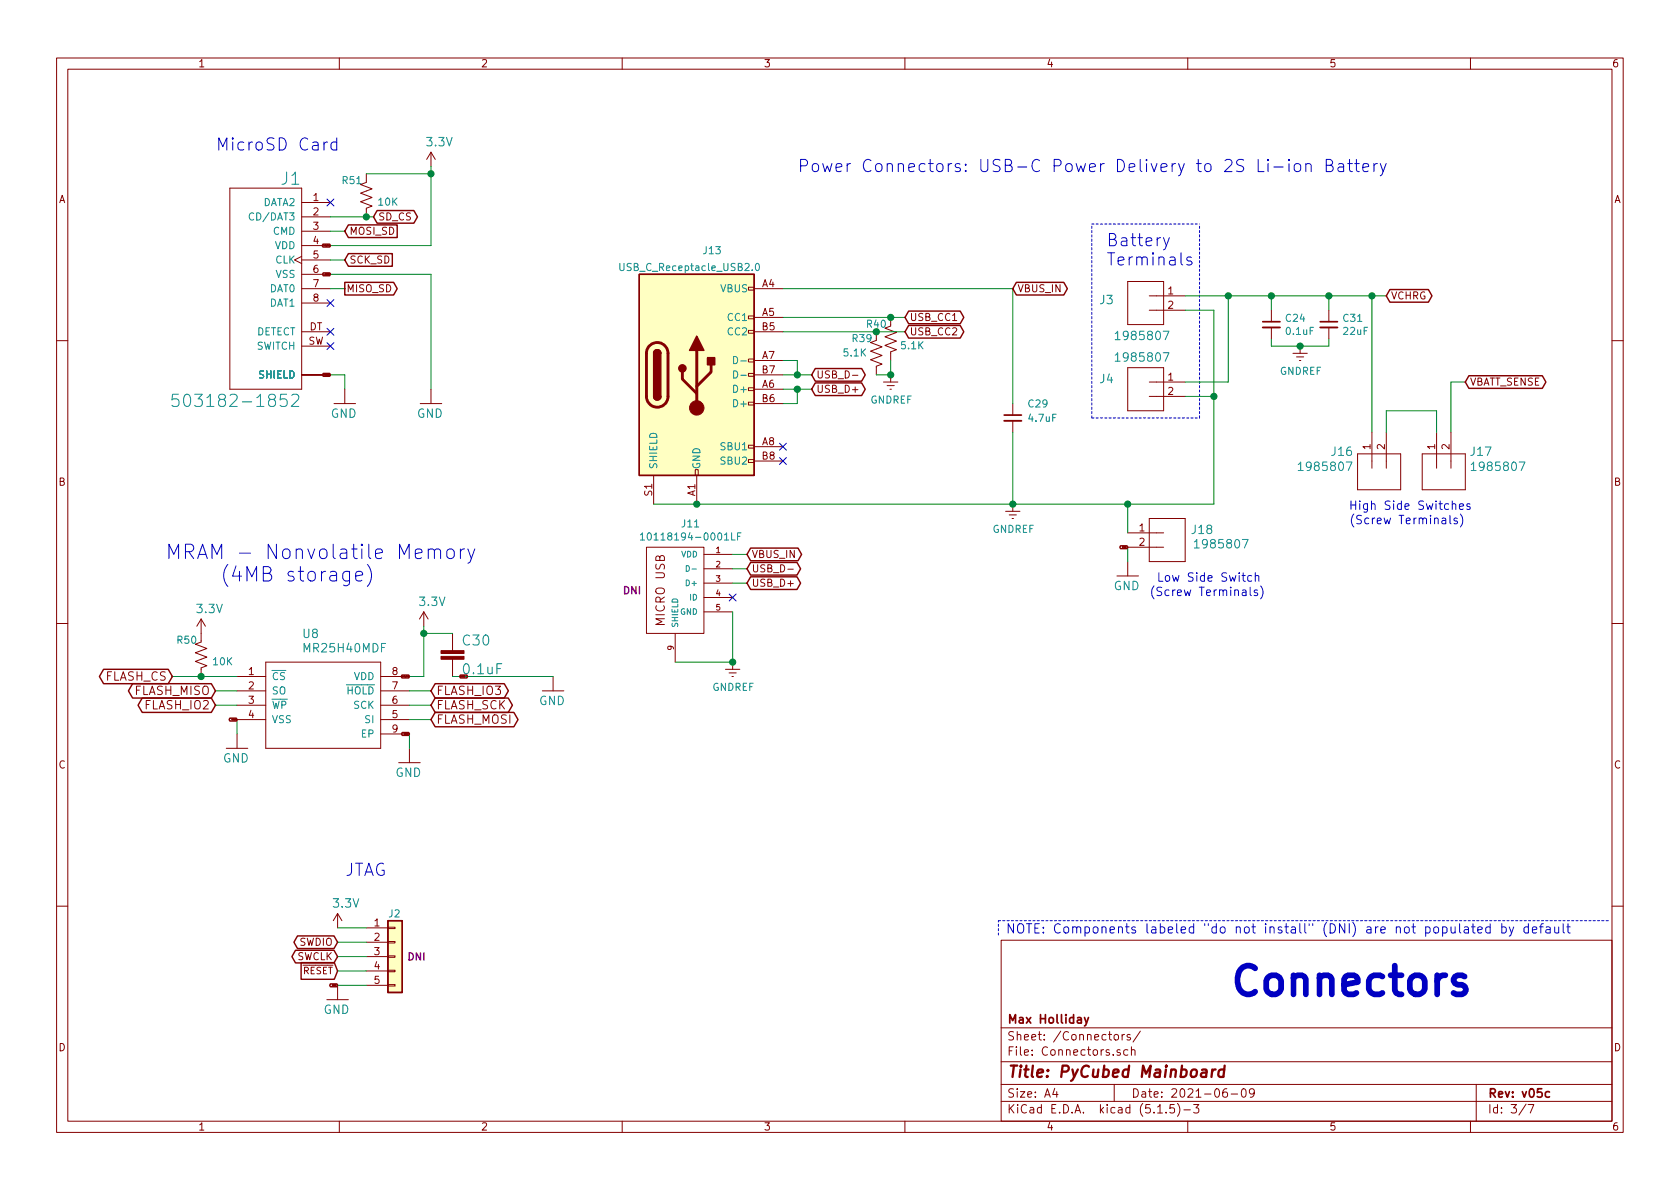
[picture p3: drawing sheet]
<svg xmlns="http://www.w3.org/2000/svg" width="297mm" height="210mm" viewBox="0 0 297 210" stroke-linecap="round" stroke-linejoin="round" font-family="sans-serif">
<g fill="none" stroke="#840000" stroke-width=".18">
<path d="M10 10.3h277v189.9h-277zM12 12.2h273v186.1h-273zM60 10.3v1.9M110 10.3v1.9M160 10.3v1.9M210 10.3v1.9M260 10.3v1.9M40.6 33.3h12.7v35.5h-12.7zM53.3 35.8h5.1M53.3 38.3h5.1M64.8 30.7v1.6l-1 .3 2 .8-2 .8 2 .7-2 .8 2 .7-1 .4v1.5M76.2 26.9v2.6"/>
<path d="M76.2 26.9l-.8 1.3M76.2 26.9l.8 1.3M53.3 45.3l-1.2 .7 1.2 .6M53.3 51h5.1M53.3 58.7h5.1M53.3 40.9h5.1M53.3 43.4h5.1M53.3 46h5.1M53.3 48.5h5.1M53.3 53.6h5.1M132.3 58.4h1v.5h-1zM132.3 55.9h1v.5h-1z"/>
<path d="M132.3 50.8h1v.5h-1zM133.3 51h5.1M133.3 56.1h5.1M133.3 58.7h5.1M154.9 58.7v1.5l-1 .4 2.1 .7-2.1 .8 2.1 .8-2.1 .7 2.1 .8-1.1 .4v1.5M157.5 56.1v1.6l-1 .3 2 .8-2 .8 2 .7-2 .8 2 .7-1 .4v1.5M199.4 49.8h6.3v7.6h-6.3zM203.2 52.3h6.3M203.2 54.9h6.3M224.8 54.9v2M224.8 57.9v2M234.9 54.9v2"/>
<path d="M234.9 57.9v2M10 60.2h2M53.3 66.3h5.1M53.3 61.2h5.1M59.1 71.4h3.8M61 68.8v2.6M74.3 71.4h3.8M76.2 68.8v2.6M132.3 78.7h1v.5h-1zM132.3 71.1h1v.5h-1zM132.3 68.6h1v.5h-1zM132.3 66h1v.5h-1z"/>
<path d="M132.3 63.5h1v.5h-1zM133.3 68.8h5.1M133.3 63.7h5.1M133.3 79h5.1M133.3 71.4h5.1M133.3 66.3h5.1M150.7 66.4h1M156.2 67.6h2.5M156.8 68.2h1.3M157.4 68.8h.2M157.5 66.3v1.3M179.1 71.4v2"/>
<path d="M179.1 74.4v2M199.4 65h6.3v7.6h-6.3zM203.2 67.6h6.3M203.2 70.1h6.3M228.6 62.5h2.5M229.2 63.1h1.3M229.7 63.7h.3M229.9 61.2v1.3M242.6 76.4v6.4M245.1 76.4v6.4M254 76.4v6.4M256.5 76.4v6.4"/>
<path d="M285 60.2h2M114.3 96.8h10.2v15.2h-10.2zM115.6 84.1v5M122.9 83.1h.5v1h-.5zM123.2 84.1v5M124.5 98h5M132.3 81.3h1v.5h-1zM133.3 81.5h5.1M177.8 90.4h2.5M178.4 91.1h1.3M178.9 91.7h.3M179.1 89.1v1.3"/>
<path d="M199.4 99.3v2.5M199.4 94.2h6.3M199.4 96.8h6.3M203.2 91.7h6.3v7.6h-6.3zM240 80.3h7.6v6.3h-7.6zM251.5 80.3h7.6v6.3h-7.6zM10 110.3h2M35.6 109.5v4l-1.1 .4 2.1 .8-2.1 .7 2.1 .8-2.1 .8 2.1 .7-1 .4v1.5M35.6 109.5l-.8 1.2M35.6 109.5l.7 1.2M41.9 119.6h5.1M47 117.1h20.3v15.2h-20.3z"/>
<path d="M67.3 119.6h5.1M74.9 108.2l-.7 1.3M74.9 108.2l.8 1.3M74.9 108.2v2.5M80 112v3.1M80 116.6v3M97.8 119.6v2.6M119.4 112.1v5M124.5 100.6h5M124.5 103.1h5M124.5 105.7h5M124.5 108.2h5"/>
<path d="M128.3 118.4h2.5M128.9 119h1.3M129.4 119.6h.3M129.5 117.1v1.3M139.3 100.7h1M197.5 101.8h3.8M285 110.3h2M40 132.3h3.8M41.9 122.2h5.1M41.9 124.7h5.1M41.9 127.2h5.1M41.9 129.8v2.5"/>
<path d="M67.3 122.2h5.1M67.3 124.7h5.1M67.3 127.2h5.1M67.3 129.8h5.1M70.5 134.9h3.8M72.4 132.3v2.6M95.9 122.2h3.8M10 160.2h2M57.8 176.8h3.8M59.7 161.5v2.6M59.7 174.2v2.6M59.7 161.5l-.8 1.3"/>
<path d="M59.7 161.5l.8 1.3M64.8 164.1h3.8M64.8 166.6h3.8M64.8 169.2h3.8M64.8 171.7h3.8M64.8 174.2h3.8M68.6 174.1h1.2v.3h-1.2zM68.6 171.6h1.2v.2h-1.2zM68.6 166.5h1.2v.2h-1.2zM68.6 164h1.2v.2h-1.2zM68.6 169h1.2v.3h-1.2zM177 166.3h108v32h-108z"/>
<path d="M285 160.2h2M60 198.3v1.9M110 198.3v1.9M160 198.3v1.9M177 194.8h108M177 191.8h108M177 187.8h108M177 181.8h108M186.5 192.5l-.4 1h1M186.8 193v1M197 191.8v3M197.1 183.1l.2-.2 .4 .2v.7l-.2 .1-.4-.1z"/>
<path d="M198 185.7l-.3-.1-.2 .2 .1 .2 .4 .2v.3h-.5M198.4 182.9v1M198.8 182.9l-.4 .3M199.4 185.7l-.4-.1-.3 .3 .1 .6 .2 .1 .4-.1M199.8 183l-.3-.1-.2 .2v.3l.5 .1v.3h-.5M200.1 185.7l.2-.1 .3 .1 .1 .9M200.1 185.1v1.5M201.6 182.3l-1.3 2M204.7 196.8h.8M206.2 196.7v.1M207.6 195.3h-.7l-.1 .7 .2-.1 .5 .1 .2 .2-.1 .5-.2 .1-.6-.1M208.2 195.1a1.71 1.71 0 0 1 0 2.3"/>
<path d="M209.3 196.3h1.2M210 198.3v1.9M211 195.3h1l-.5 .6 .4 .1v.7l-.2 .1-.7-.1M216.9 192.5a.62 .62 0 0 0-.7 .7l.1 .7 .2 .1 .5-.1v-.5l-.1-.2-.4-.1-.3 .3M217.7 193.5h1.1M219.6 192.7l.4-.2a.94 .94 0 0 1 0 1.5 .82 .82 0 0 1-.4-1.3zM221.8 193.2l-.3 .3h-.3l-.3-.3v-.4l.2-.2 .4-.1 .2 .2a1.13 1.13 0 0 1-.2 1.2l-.4 .1M260 198.3v1.9M261 191.8v6.5M269.8 195.2l-1.2 2M270.2 195.3h1l-.6 1.5"/>
</g>
<path d="M223.3 56.9h3M233.4 56.9h3.1M177.5 73.4h3.1M191.7 179.9l.4 1M192.5 179.9l-.5 1.4-.3 .1M274 193.1l-.5-.1-.3 .3 .1 .6 .2 .1 .5-.1" fill="none" stroke="#840000" stroke-width=".3"/>
<path d="M214.4 189.1l-.2 1.3M214.9 189.1a.5 .5 0 0 0-.6 .4M216.5 189.2a.68 .68 0 0 0-1 .3l-.1 .6 .1 .2 .2 .1 .6-.1M216.5 188.4l-.2 2" fill="none" stroke="#840000" stroke-width=".41"/>
<g fill="none" stroke="#008484" stroke-width=".18">
<path d="M44.9 37.8a.6 .6 0 0 0-.9 .4 .6 .6 0 0 0 .6 .7l.3-.1M109.6 46.6v1l.3 .2h.3l.1-.2v-1M133.7 46.7l.2-.1a.69 .69 0 0 1 .4 .6 .69 .69 0 0 1-.4 .6 .83 .83 0 0 1-.2-1.1zM197.2 59l.4-.4v1.5M205.7 58.6h1l-.7 1.5M31.5 69.7h-1l-.1 1 .3-.2 .7 .1 .2 .4-.1 .7-.3 .2h-.5l-.3-.2M51.6 69.9l.3-.2h.5a.58 .58 0 0 1 .3 .9l-1.2 1.3h1.3M129.7 63a.64 .64 0 0 1 .7 .7 .64 .64 0 0 1-.7 .6zM129.7 65.6a.64 .64 0 0 1 .7 .6 .64 .64 0 0 1-.7 .6zM131 63.8h1M131 66.4h1M197.2 62.8l.4-.4v1.5"/>
<path d="M197.2 63.9h.8M197.2 60.1h.8M205.7 62.4h1l-.7 1.5M113.2 94.6l.4-.4v1.3M113.2 95.5h.7M129.4 94.2v1.3h.6M130.4 94.8h.4M131 94.2h-.6v1.3M211.2 95.8l.4-.4v1.5M211.2 96.9h.8M219.7 95.4h1l-.7 1.5M229.5 82.1l.5-.4v1.5"/>
<path d="M229.5 83.2h.9M238 81.7h1l-.6 1.5M260.1 82.1l.5-.4v1.5M260.1 83.2h.9M268.6 81.7h1l-.6 1.5M121.3 100a.51 .51 0 0 1 .6 .5 .51 .51 0 0 1-.6 .5zM122.4 100.6h.7"/>
</g>
<g fill="#ffffc2" stroke="#ffffc2" stroke-width=".18">
<path d="M113 48.5h20.3v35.6h-20.3z"/>
<path d="M68.6 162.8h2.5v12.7h-2.5z"/>
</g>
<g fill="none" stroke="#840000" stroke-width=".25">
<path d="M61.6 39.8h8.6v2.2h-8.6l-.6-1.1zM66.7 37.2h6.5l.6 1.1-.6 1.2h-6.5l-.7-1.2zM57.1 43.2h1.2l.1 .2-.1 .3h-1.2l-.1-.3zM57.1 48.3h1.2l.1 .2-.1 .3h-1.2l-.1-.3zM61 49.9h8.6l.6 1.1-.6 1.2h-8.6zM61.6 44.9h7.8v2.2h-7.8l-.6-1.1zM113 48.5h20.3v35.6h-20.3zM160.7 55h9.1l.6 1.1-.6 1.1h-9.1l-.7-1.1zM160.7 57.6h9.1l.6 1.1-.6 1.1h-9.1l-.7-1.1zM179.7 49.9h8.4l.6 1.1-.6 1.2h-8.4l-.6-1.2zM245.7 51.2h6.9l.6 1.1-.6 1.1h-6.9l-.6-1.1zM57.1 66h1.2l.1 .3-.1 .2h-1.2l-.1-.2z"/>
<path d="M115.6 70.1a.63 .63 0 0 0 .6 .6 .63 .63 0 0 0 .6-.6M115.6 62.5a.63 .63 0 0 1 .6-.7 .63 .63 0 0 1 .6 .7M144.1 67.7h8.2l.7 1.1-.7 1.1h-8.2l-.6-1.1zM144.1 65.2h8.2l.7 1.1-.7 1.1h-8.2l-.6-1.1zM259.7 66.4h13l.6 1.2-.6 1.1h-13l-.6-1.1zM132.7 96.9h8.4l.6 1.1-.6 1.2h-8.4l-.6-1.2zM132.7 99.5h8.2l.7 1.1-.7 1.1h-8.2l-.6-1.1zM198.1 96.5h1.2l.1 .3-.1 .2h-1.2l-.1-.2zM18.3 118.4h11.4l.8 1.2-.8 1.3h-11.4l-.7-1.3zM71.1 119.4h1.2l.1 .2-.1 .3h-1.2l-.2-.3zM81.4 119.4h1.1l.2 .2-.2 .3h-1.1l-.1-.3zM132.7 102h8.2l.7 1.1-.7 1.1h-8.2l-.6-1.1z"/>
<path d="M23.4 120.9h14l.7 1.3-.7 1.2h-14l-.7-1.2zM25.1 123.4h12.3l.7 1.3-.7 1.3h-12.3l-.7-1.3zM40.6 127h1.2l.1 .2-.1 .3h-1.2l-.1-.3zM71.1 129.5h1.2l.1 .3-.1 .2h-1.2l-.1-.2zM76.9 120.9h12.3l.7 1.3-.7 1.2h-12.3l-.7-1.2zM76.9 126h14l.7 1.2-.7 1.3h-14l-.7-1.3zM76.9 123.4h13l.7 1.3-.7 1.3h-13l-.7-1.3zM52.2 168h6.9l.6 1.2-.6 1.1h-6.9l-.6-1.1zM52.6 165.5h6.5l.6 1.1-.6 1.1h-6.5l-.6-1.1zM53.2 170.2h5.9l.6 1.5-.6 1.5h-5.9zM58.4 174h1.2l.1 .2-.1 .3h-1.2l-.1-.3zM68.6 162.8h2.5v12.7h-2.5z"/>
</g>
<path d="M114.9 61.1a1.89 1.89 0 0 1 2-.4 1.89 1.89 0 0 1 1.2 1.8v7.6a1.9 1.9 0 0 1-1.9 1.9 1.9 1.9 0 0 1-1.9-1.9v-7.8l.1-.5zM120.6 65.8v1.3l2.6 2.5M123.2 62v10.1M125.7 64.5v1.3l-2.5 2.5" fill="none" stroke="#840000" stroke-width=".51"/>
<g fill="#840000" stroke="#840000" stroke-width=".25">
<path d="M115.6 70.1h1.2a.63 .63 0 0 1-.6 .6 .63 .63 0 0 1-.6-.6z"/>
<path d="M115.7 62a.63 .63 0 0 1 .8-.1 .63 .63 0 0 1 .3 .6h-1.2z"/>
<path d="M115.6 62.5h1.2v7.6h-1.2z"/>
<path d="M125.1 63.2h1.3v1.3h-1.3z"/>
<path d="M123.2 59.4l1.3 2.6h-2.6z"/>
<circle cx="120.6" cy="65.1" r=".63"/>
</g>
<g fill="#840000" stroke="#840000" stroke-width=".18">
<path d="M78 116.1h4v.5h-4z"/>
<path d="M78 115.1h4v.5h-4z"/>
<circle cx="123.2" cy="72.1" r="1.27"/>
</g>
<path d="M223.3 57.9h3M233.4 57.9h3.1M177.5 74.4h3.1" fill="none" stroke="#840000" stroke-width=".33"/>
<path d="M193 39.6h19.1M193 73.9h19.1M193 73.9v-34.3M212.1 73.9v-34.3M176.5 165.3v-2.5M176.5 162.8h108" fill="none" stroke="#0000c2" stroke-width=".18" stroke-dasharray=".4 .4"/>
<g fill="none" stroke="#008400" stroke-width=".18">
<path d="M58.4 38.3h7.6M64.8 30.7h11.4M76.2 29.5v13.9h-17.8M58.4 51h2.6M58.4 48.5h17.8v20.3M58.4 40.9h2.6M58.4 46h2.6M138.4 56.1h21.6M138.4 58.7h21.6M138.4 51h40.7v20.4M209.5 54.9h5.1v34.2h-99M209.5 52.3h35.6"/>
<path d="M217.2 52.3v15.3h-7.7M224.8 59.9v1.3h10.1v-1.3M224.8 52.3v2.6M234.9 52.3v2.6M242.6 52.3v24.1M58.4 66.3h2.6v2.5M138.4 63.7h2.6v2.6M138.4 68.8h5.1M138.4 66.3h5.1M141 68.8v2.6h-2.6M157.5 63.7v2.6h-2.6M179.1 76.4v12.7"/>
<path d="M209.5 70.1h5.1M245.1 76.4v-3.8h8.9v3.8M259.1 67.6h-2.6v8.8M129.5 98h2.6M199.4 89.1v5.1M199.4 96.8v2.5M30.5 119.6h11.4M74.9 110.7v8.9h-2.5M74.9 112h5.1M80 119.6h17.8M129.5 108.2v8.9h-10.1M129.5 103.1h2.6"/>
<path d="M129.5 100.6h2.6M38.1 124.7h3.8M38.1 122.2h3.8M41.9 127.2v2.6M72.4 124.7h3.8M72.4 122.2h3.8M72.4 127.2h3.8M72.4 129.8v2.5M59.7 169.2h5.1M59.7 171.7h5.1M59.7 166.6h5.1M59.7 174.2h5.1"/>
<path d="M59.7 164.1h5.1"/>
</g>
<path d="M259 172.7l-.5-.2h-.8l-.4 .2-.3 .5 .3 .7 .4 .2h.8l.5 .3 .2 .5-.2 .7-.5 .2h-1l-.5-.2" fill="none" stroke="#0000c2" stroke-width="1"/>
<g fill="none" stroke="#0000c2" stroke-width=".18">
<path d="M57.9 25.1a.55 .55 0 0 0-.6 .4M59.5 25.2l-.6-.1-.4 .4v.6l.2 .3 .2 .1 .6-.1M59.5 24.4v2.1M225.2 29.5h1.7M227.9 28.2l-.1 .1 .1 .1 .1-.1-.1-.1v.2M227.9 28.9v1.4M228.9 29.1a.6 .6 0 0 1 1.1 .2v.6a.6 .6 0 0 1-.6 .5 .6 .6 0 0 1-.6-.5zM230.9 29.1a.55 .55 0 0 1 .9 .1v1.1M230.9 28.9v1.4M234.5 29.2h.7a.53 .53 0 0 0 .4-.5 .53 .53 0 0 0-.4-.5h-.7v2.1h.8a.57 .57 0 0 0 .4-.6 .57 .57 0 0 0-.5-.5M236.7 29l.2-.1 .6 .1 .1 1.3M237.6 29.4l-.7 .1a.42 .42 0 0 0-.4 .4 .42 .42 0 0 0 .4 .4l.7-.1"/>
<path d="M238.3 28.9h.8M238.6 28.2v1.8l.1 .2 .4 .1M239.5 28.9h.8M239.8 28.2v1.8l.1 .2 .4 .1M241 29.6l1-.2-.1-.4-.6-.1-.3 .3 .1 1 .2 .1 .6-.1M242.9 28.9v1.4M243.5 28.9a.54 .54 0 0 0-.6 .4M244 28.9l.6 1.4M245.1 28.9l-.8 2-.3 .2M205.7 42l.5 1.5M206.8 42l-.8 2-.3 .2M210.6 45.5l-.5-.1-.3 .3 .1 .3 .7 .2 .2 .3-.2 .3-.2 .1-.6-.1"/>
<path d="M64.9 99.8a2.9 2.9 0 0 1 0 3.9M75.7 97.3a.66 .66 0 0 1 1-.1l.1 .2v1.4M75.7 97.1v1.7M76.8 97.4l.1-.2a.6 .6 0 0 1 1 .2v1.4M79.1 97.3a.69 .69 0 0 1 .7-.2 .69 .69 0 0 1 .5 .5v.7a.68 .68 0 0 1-.6 .5 .68 .68 0 0 1-.7-.5zM81.4 97.1v1.7M82.1 97.1a.64 .64 0 0 0-.7 .5M82.7 97.1l.6 1.7M83.9 97.1l-.8 2.3-.4 .2M238.9 88.6v1.5M238.9 89.3h.8M239.4 90.9a1.71 1.71 0 0 0 0 2.3"/>
<path d="M239.7 88.6v1.5M240.4 88.6v.1M240.4 89.1v1M240.7 91.2l-.5-.1-.3 .2v.4l.7 .3 .1 .3-.3 .3h-.5M258.2 90.9a1.8 1.8 0 0 1 0 2.3M259.9 89.1h-.4l-.2 .2 .1 .2 .5 .2v.3h-.6M57.6 101a.69 .69 0 0 0-.8 .5M58.4 101.2l.3-.2 .7 .2 .1 .2v1.3M59.5 101.6l-.8 .2a.49 .49 0 0 0-.4 .5 .49 .49 0 0 0 .4 .4l.8-.1M61.8 101v2.1a.67 .67 0 0 1-1.1 .3M61.8 101.2l-.7-.2-.3 .2-.2 .3v.8l.2 .3 .3 .1 .7-.1M62.9 101.9l1.2-.3-.1-.4-.7-.2-.4 .4v1l.1 .2 .3 .1 .7-.1"/>
<path d="M221 103.8v1.3l.3 .2M221.3 101.8a.48 .48 0 0 0-.7 .1v.7a.48 .48 0 0 0 .7 .1M221.9 101.9l.2-.1h.4l.1 1M221.9 101.3v1.5M222.3 104.4a.36 .36 0 0 0-.6 .1l.1 .2 .4 .1 .2 .2-.2 .3h-.5M222.9 103.6a1.71 1.71 0 0 1 0 2.3M258.1 163.3v1.5l.2 .2M258.9 164h.6l.1 1M259.6 164.3l-.5 .1a.31 .31 0 0 0-.3 .3 .31 .31 0 0 0 .3 .3l.5-.1M260.2 163.9h.6M260.4 163.3v1.5l.1 .1 .3 .1M261.3 164.5l.8-.2-.1-.3-.5-.1-.2 .2 .1 .8h.6"/>
<path d="M263.5 164l-.5-.1-.3 .3v.5l.1 .2h.7M263.5 163.3v1.7M265.5 164l.2-.1a.52 .52 0 0 1 .6 .3v.5a.52 .52 0 0 1-.8 .2M265.5 163.3v1.7M266.9 163.9l.4 1.1M267.6 163.9l-.5 1.5-.2 .2M270.2 164l-.1-.1a.52 .52 0 0 0-.7 .3v.5a.52 .52 0 0 0 .8 .2M270.2 163.3v1.7M270.9 164.5l.8-.2v-.3l-.5-.1-.3 .2 .1 .8h.7M272.2 163.9h.6M272.8 163.3h-.1l-.3 .3v1.4M273.4 164h.6l.1 1"/>
<path d="M274.1 164.3l-.6 .1a.31 .31 0 0 0-.2 .3 .31 .31 0 0 0 .2 .3l.6-.1M274.9 163.9l.1 1 .4 .1 .2-.2M275.6 163.9v1.1M276.4 163.3v1.5l.2 .2M277 163.9h.6M277.2 163.3v1.5l.1 .1 .3 .1"/>
</g>
<g fill="#008400" stroke="#008400" stroke-width=".25">
<circle cx="235" cy="52.3" r=".51"/>
<circle cx="224.8" cy="52.3" r=".51"/>
<circle cx="242.6" cy="52.3" r=".51"/>
<circle cx="217.2" cy="52.3" r=".51"/>
<circle cx="129.5" cy="117.1" r=".51"/>
<circle cx="214.6" cy="70.1" r=".51"/>
<circle cx="74.9" cy="112" r=".51"/>
<circle cx="141" cy="66.3" r=".51"/>
<circle cx="141" cy="68.8" r=".51"/>
<circle cx="179.1" cy="89.1" r=".51"/>
<circle cx="123.2" cy="89.1" r=".51"/>
<circle cx="199.4" cy="89.1" r=".51"/>
<circle cx="157.5" cy="56.1" r=".51"/>
<circle cx="154.9" cy="58.7" r=".51"/>
<circle cx="157.5" cy="66.3" r=".51"/>
<circle cx="229.9" cy="61.2" r=".51"/>
<circle cx="64.8" cy="38.3" r=".51"/>
<circle cx="76.2" cy="30.7" r=".51"/>
<circle cx="35.6" cy="119.6" r=".51"/>
</g>
<g fill="none" stroke="#000084" stroke-width=".18">
<path d="M57.8 35.2l1.2 1.2M59 35.2l-1.2 1.2M57.8 58.1l1.2 1.2M57.8 53l1.2 1.2M59 58.1l-1.2 1.2M59 53l-1.2 1.2M57.8 60.6l1.2 1.2M59 60.6l-1.2 1.2M137.8 78.4l1.2 1.2M139 78.4l-1.2 1.2M137.8 80.9l1.2 1.2M139 80.9l-1.2 1.2"/>
<path d="M128.9 105l1.2 1.3M130.1 105l-1.2 1.3"/>
</g>
<text font-size="7.1" fill="#0000c2" x="217.2" y="176.1">Connectors</text>
<g font-size="3.5" fill="#0000c2">
<text x="29.2" y="98.9">MRAM - Nonvolatile Memory</text>
<text x="34.1" y="102.9">(4MB storage)</text>
</g>
<g font-size="3" fill="#0000c2">
<text x="38.1" y="26.7">MicroSD Card</text>
<text x="141" y="30.5">Power Connectors: USB-C Power Delivery to 2S Li-ion Battery</text>
<text x="195.6" y="43.6">Battery</text>
<text x="195.6" y="47">Terminals</text>
<text x="61" y="154.9">JTAG</text>
</g>
<g font-size="3" fill="#008484">
<text x="49.7" y="32.7">J1</text>
<text x="32.8" y="72">503182-1852</text>
</g>
<text font-size="2.8" fill="#840000" x="178" y="190.5">Title: PyCubed Mainboard</text>
<g font-size="2.5" fill="#008484">
<text x="81.9" y="114.2">C30</text>
<text x="82.1" y="119.2">0.1uF</text>
</g>
<text font-size="2.3" fill="#0000c2" x="177.8" y="165.1">NOTE: Components labeled &quot;do not install&quot; (DNI) are not populated by default</text>
<g font-size="2.1" fill="#008484">
<text x="75.5" y="25.9">3.3V</text>
<text x="194.5" y="53.8">J3</text>
<text x="197.8" y="64">1985807</text>
<text x="197.8" y="60.1">1985807</text>
<text x="194.5" y="67.8">J4</text>
<text x="58.5" y="73.9">GND</text>
<text x="73.7" y="73.9">GND</text>
<text x="230.2" y="83.3">1985807</text>
<text x="235.5" y="80.6">J16</text>
<text x="260.1" y="80.6">J17</text>
<text x="260.8" y="83.3">1985807</text>
<text x="210.8" y="94.4">J18</text>
<text x="211.8" y="97">1985807</text>
<text x="74.3" y="107.2">3.3V</text>
<text x="196.9" y="104.4">GND</text>
<text x="34.9" y="108.4">3.3V</text>
<text x="53.6" y="112.8">U8</text>
<text x="53.9" y="115.4">MR25H40MDF</text>
<text x="95.3" y="124.7">GND</text>
<text x="39.4" y="134.8">GND</text>
<text x="69.9" y="137.4">GND</text>
<text x="59" y="160.5">3.3V</text>
<text x="57.2" y="179.3">GND</text>
</g>
<g font-size="2.1" fill="#0000c2">
<text x="241.1" y="90.2">High Side Switches</text>
<text x="241.1" y="92.7">(Screw Terminals)</text>
<text x="203.2" y="105.4">(Screw Terminals)</text>
<text x="204.5" y="102.9">Low Side Switch</text>
</g>
<g font-size="2.1" fill="#840000">
<text x="117.6" y="110.5" transform="rotate(-90 117.6 110.5)">MICRO USB</text>
<text x="18.6" y="120.4">FLASH_CS</text>
<text x="23.7" y="122.9">FLASH_MISO</text>
<text x="25.7" y="125.4">FLASH_IO2</text>
<text x="77.1" y="122.9">FLASH_IO3</text>
<text x="77.1" y="125.4">FLASH_SCK</text>
<text x="77.1" y="128">FLASH_MOSI</text>
<text x="178" y="184">Sheet: /Connectors/</text>
<text x="178" y="181">Max Holliday</text>
<text x="178" y="186.7">File: Connectors.sch</text>
<text x="178" y="196.9">KiCad E.D.A. kicad (5.1.5)-3</text>
<text x="178" y="194.1">Size: A4</text>
<text x="200" y="194.1">Date: 2021-06-09</text>
<text x="263" y="194.1">Rev: v05c</text>
<text x="263" y="196.9">Id: 3/7</text>
</g>
<g font-size="1.8" fill="#840000">
<text x="35" y="11.9">1</text>
<text x="85" y="11.9">2</text>
<text x="135" y="11.9">3</text>
<text x="185" y="11.9">4</text>
<text x="235" y="11.9">5</text>
<text x="285" y="11.9">6</text>
<text x="10.4" y="35.9">A</text>
<text x="55.4" y="35.6">1</text>
<text x="285.4" y="35.9">A</text>
<text x="55.4" y="38.1">2</text>
<text x="55.4" y="40.6">3</text>
<text x="61.7" y="41.5">MOSI_SD</text>
<text x="66.8" y="39">SD_CS</text>
<text x="55.4" y="43.2">4</text>
<text x="55.4" y="45.7">5</text>
<text x="61.7" y="46.6">SCK_SD</text>
<text x="55.4" y="48.3">6</text>
<text x="55.4" y="50.8">7</text>
<text x="55.4" y="53.3">8</text>
<text x="61.2" y="51.7">MISO_SD</text>
<text x="134.8" y="50.8">A4</text>
<text x="179.9" y="51.7">VBUS_IN</text>
<text x="206.5" y="52.1">1</text>
<text x="245.9" y="53">VCHRG</text>
<text x="54.7" y="58.4">DT</text>
<text x="134.8" y="55.9">A5</text>
<text x="134.8" y="58.4">B5</text>
<text x="160.8" y="56.8">USB_CC1</text>
<text x="160.8" y="59.3">USB_CC2</text>
<text x="206.5" y="54.6">2</text>
<text x="54.5" y="61">SW</text>
<text x="134.8" y="63.5">A7</text>
<text x="134.8" y="68.6">A6</text>
<text x="134.8" y="71.1">B6</text>
<text x="134.8" y="66">B7</text>
<text x="144.3" y="69.5">USB_D+</text>
<text x="144.3" y="66.9">USB_D-</text>
<text x="206.5" y="67.3">1</text>
<text x="206.5" y="69.8">2</text>
<text x="259.9" y="68.2">VBATT_SENSE</text>
<text x="134.8" y="78.7">A8</text>
<text x="134.8" y="81.3">B8</text>
<text x="242.3" y="79.5" transform="rotate(-90 242.3 79.5)">1</text>
<text x="244.9" y="79.5" transform="rotate(-90 244.9 79.5)">2</text>
<text x="253.7" y="79.5" transform="rotate(-90 253.7 79.5)">1</text>
<text x="256.3" y="79.5" transform="rotate(-90 256.3 79.5)">2</text>
<text x="10.4" y="85.9">B</text>
<text x="115.3" y="87.7" transform="rotate(-90 115.3 87.7)">S1</text>
<text x="122.9" y="87.7" transform="rotate(-90 122.9 87.7)">A1</text>
<text x="285.4" y="85.9">B</text>
<text x="201.4" y="94">1</text>
<text x="132.9" y="98.7">VBUS_IN</text>
<text x="132.9" y="101.2">USB_D-</text>
<text x="201.4" y="96.5">2</text>
<text x="132.9" y="103.8">USB_D+</text>
<text x="44" y="119.4">1</text>
<text x="69.4" y="119.4">8</text>
<text x="44" y="121.9">2</text>
<text x="44" y="124.5">3</text>
<text x="69.4" y="124.5">6</text>
<text x="69.4" y="121.9">7</text>
<text x="44" y="127">4</text>
<text x="69.4" y="127">5</text>
<text x="69.4" y="129.5">9</text>
<text x="10.4" y="135.9">C</text>
<text x="285.4" y="135.9">C</text>
<text x="52.9" y="167.3">SWDIO</text>
<text x="66.2" y="163.8">1</text>
<text x="66.2" y="166.4">2</text>
<text x="52.4" y="169.8">SWCLK</text>
<text x="66.2" y="168.9">3</text>
<text x="66.2" y="171.4">4</text>
<text x="66.2" y="174">5</text>
<text x="10.4" y="185.9">D</text>
<text x="285.4" y="185.9">D</text>
<text x="35" y="199.9">1</text>
<text x="85" y="199.9">2</text>
<text x="135" y="199.9">3</text>
<text x="185" y="199.9">4</text>
<text x="235" y="199.9">5</text>
<text x="285" y="199.9">6</text>
</g>
<g font-size="1.8" fill="#008484">
<text x="60.6" y="32.6">R51</text>
<text x="44.7" y="39">CD/DAT3</text>
<text x="46.4" y="36.4">DATA2</text>
<text x="48.3" y="41.5">CMD</text>
<text x="67" y="36.4">10K</text>
<text x="48.6" y="44.1">VDD</text>
<text x="48.7" y="46.6">CLK</text>
<text x="110.2" y="47.9">USB_C_Receptacle_USB2.0</text>
<text x="124.4" y="45">J13</text>
<text x="47.7" y="51.7">DAT0</text>
<text x="48.8" y="49.1">VSS</text>
<text x="127.4" y="51.7">VBUS</text>
<text x="45.2" y="59.3">DETECT</text>
<text x="47.7" y="54.2">DAT1</text>
<text x="128.8" y="56.8">CC1</text>
<text x="128.8" y="59.3">CC2</text>
<text x="153.3" y="58">R40</text>
<text x="227.4" y="56.9">C24</text>
<text x="227.5" y="59.2">0.1uF</text>
<text x="237.6" y="56.9">C31</text>
<text x="237.6" y="59.2">22uF</text>
<text x="45.3" y="61.8">SWITCH</text>
<text x="149.3" y="63">5.1K</text>
<text x="150.8" y="60.5">R39</text>
<text x="159.4" y="61.8">5.1K</text>
<text x="45.8" y="66.9">SHIELD</text>
<text x="130" y="69.5">D+</text>
<text x="153.9" y="71.4">GNDREF</text>
<text x="226.3" y="66.3">GNDREF</text>
<text x="130" y="72">D+</text>
<text x="181.9" y="72.1">C29</text>
<text x="182" y="74.6">4.7uF</text>
<text x="116.2" y="83.1" transform="rotate(-90 116.2 83.1)">SHIELD</text>
<text x="123.8" y="83.1" transform="rotate(-90 123.8 83.1)">GND</text>
<text x="127.6" y="79.6">SBU1</text>
<text x="127.6" y="82.2">SBU2</text>
<text x="114.8" y="95.6">10118194-0001LF</text>
<text x="120.6" y="93.3">J11</text>
<text x="175.5" y="94.2">GNDREF</text>
<text x="31.4" y="113.8">R50</text>
<text x="37.7" y="117.6">10K</text>
<text x="48" y="120.3">CS</text>
<text x="48" y="122.8">SO</text>
<text x="48" y="125.3">WP</text>
<text x="61.3" y="122.8">HOLD</text>
<text x="62.6" y="125.3">SCK</text>
<text x="62.6" y="120.3">VDD</text>
<text x="125.9" y="122.2">GNDREF</text>
<text x="48" y="127.9">VSS</text>
<text x="63.9" y="130.4">EP</text>
<text x="64.6" y="127.9">SI</text>
<text x="68.8" y="162.2">J2</text>
</g>
<g font-size="1.8" fill="#840084">
<text x="110.2" y="105.1">DNI</text>
<text x="72.1" y="169.8">DNI</text>
</g>
<text font-size="1.6" fill="#840000" x="53.5" y="172.3">RESET</text>
<g font-size="1.4" fill="#008484">
<text x="120.4" y="98.5">VDD</text>
<text x="121.6" y="103.6">D+</text>
<text x="122" y="106.2">ID</text>
<text x="119.9" y="111.1" transform="rotate(-90 119.9 111.1)">SHIELD</text>
<text x="120.3" y="108.7">GND</text>
</g>
<g font-size="1.4" fill="#840000">
<text x="126.6" y="97.8">1</text>
<text x="126.6" y="100.3">2</text>
<text x="126.6" y="102.9">3</text>
<text x="126.6" y="105.4">4</text>
<text x="126.6" y="107.9">5</text>
<text x="119.1" y="115" transform="rotate(-90 119.1 115)">9</text>
</g>
<g font-size=".4" fill="#840000">
<text x="57.5" y="43.6">3.3V</text>
<text x="57.5" y="48.6">GND</text>
<text x="57.5" y="66.4">GND</text>
<text x="198.4" y="96.9">GND</text>
<text x="71.5" y="119.8">3.3V</text>
<text x="81.5" y="119.8">GND</text>
<text x="40.9" y="127.4">GND</text>
<text x="71.4" y="129.9">GND</text>
<text x="58.7" y="174.4">GND</text>
</g>
</svg>
